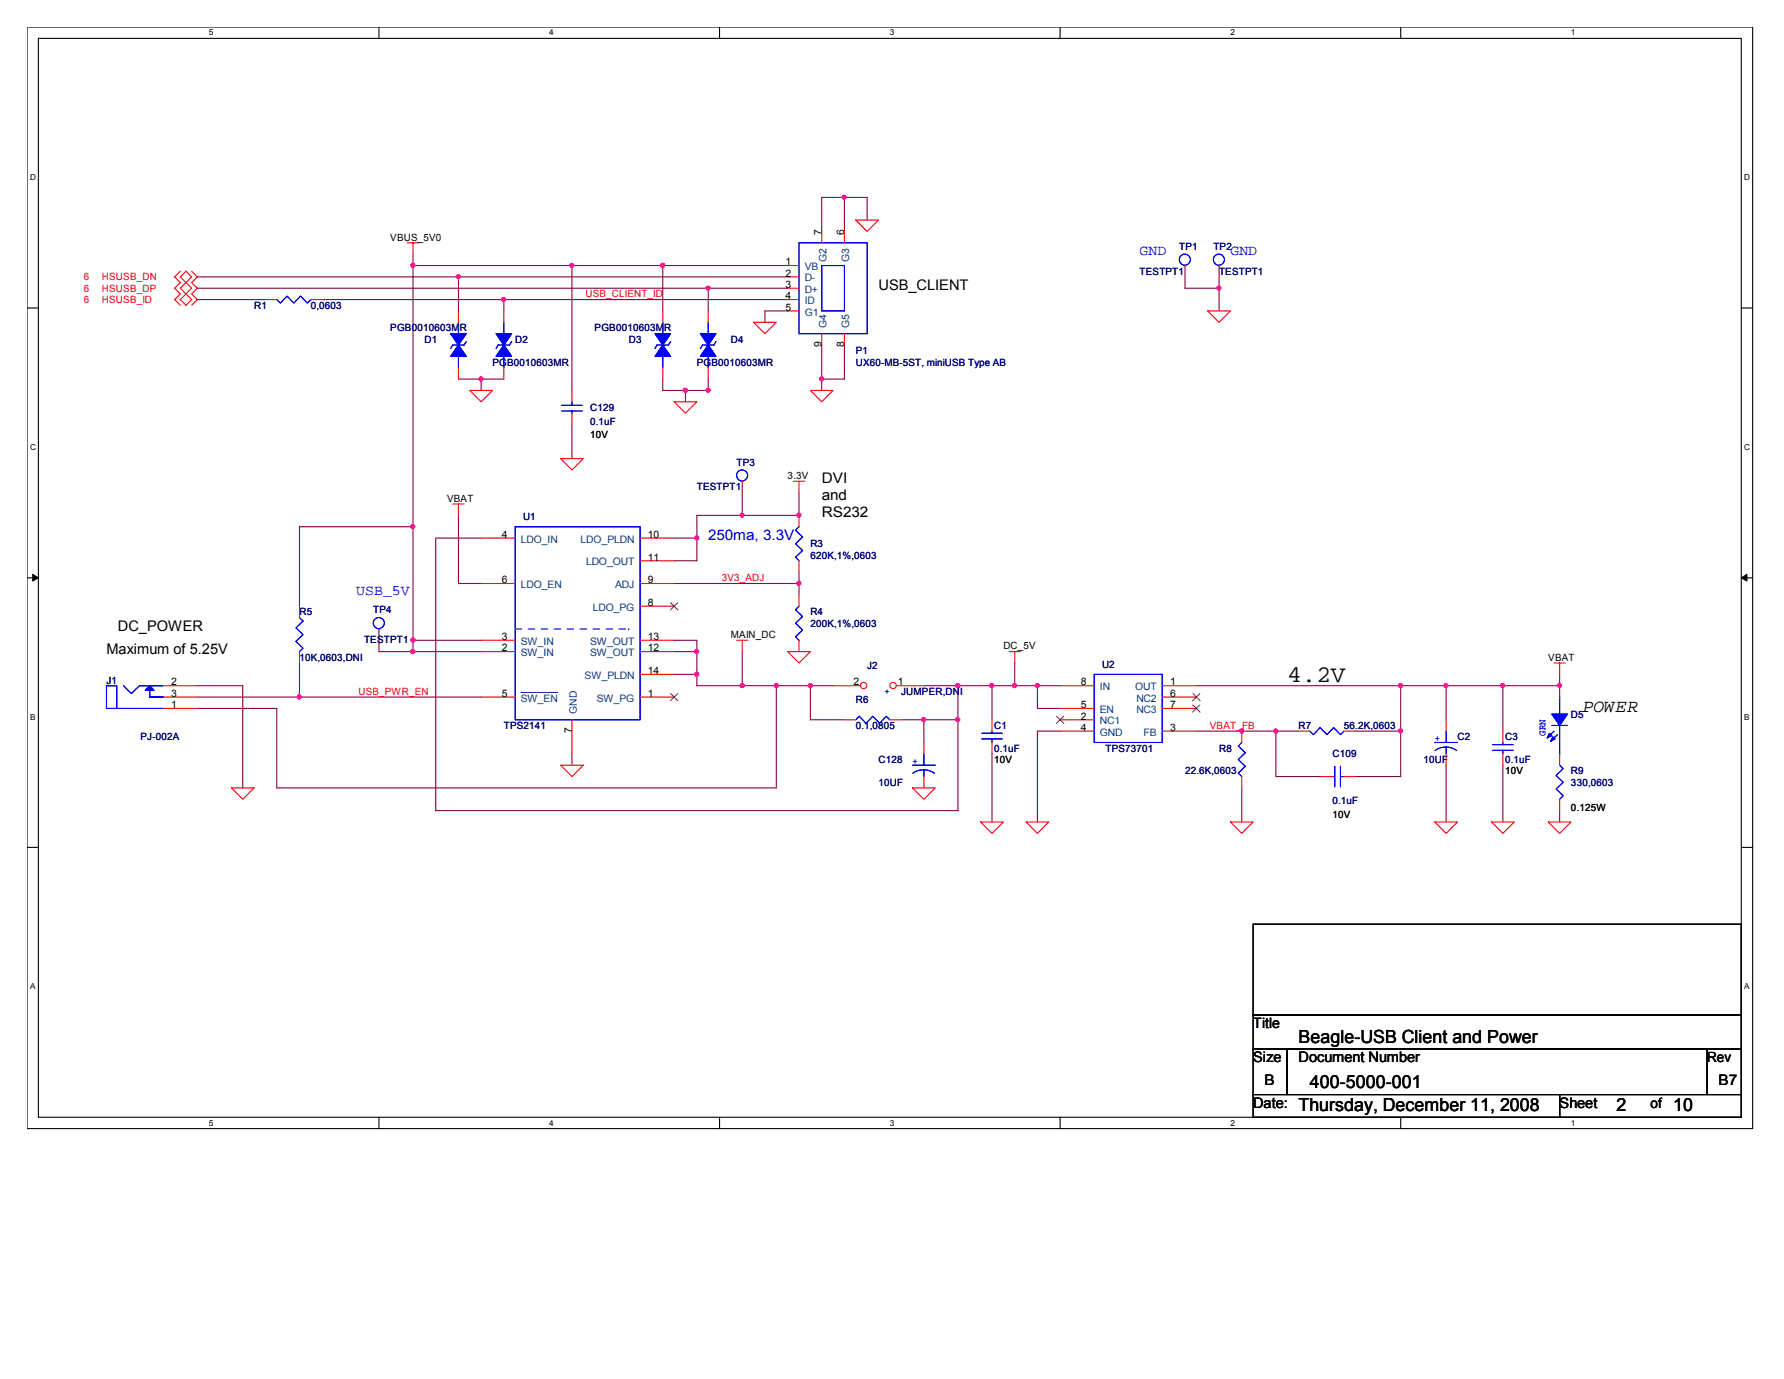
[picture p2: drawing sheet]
<svg xmlns="http://www.w3.org/2000/svg" width="279mm" height="216mm" viewBox="0 0 279 216" stroke-linecap="round" stroke-linejoin="round" font-family="sans-serif">
<path d="M4.2 4.2h270.3v172.5h-270.3zM6 6h266.7v168.9h-266.7z" fill="none" stroke="#000" stroke-width=".17"/>
<g fill="#fff">
<path d="M32.7 4.4h.7v1.4h-.7z"/>
<path d="M32.7 175.1h.7v1.4h-.7z"/>
</g>
<path d="M59.4 4.2v1.8M59.4 174.9v1.8" fill="none" stroke="#000" stroke-width=".17"/>
<g fill="#fff">
<path d="M86 4.4h.7v1.4h-.7z"/>
<path d="M86 175.1h.7v1.4h-.7z"/>
</g>
<path d="M112.7 4.2v1.8M112.7 174.9v1.8" fill="none" stroke="#000" stroke-width=".17"/>
<g fill="#fff">
<path d="M139.4 4.4h.6v1.4h-.6z"/>
<path d="M139.4 175.1h.6v1.4h-.6z"/>
</g>
<path d="M166 4.2v1.8M166 174.9v1.8" fill="none" stroke="#000" stroke-width=".17"/>
<g fill="#fff">
<path d="M192.7 4.4h.7v1.4h-.7z"/>
<path d="M192.7 175.1h.7v1.4h-.7z"/>
</g>
<path d="M219.4 4.2v1.8M219.4 174.9v1.8" fill="none" stroke="#000" stroke-width=".17"/>
<g fill="#fff">
<path d="M246 4.4h.7v1.4h-.7z"/>
<path d="M246 175.1h.7v1.4h-.7z"/>
<path d="M4.7 27.1h.9v1.4h-.9z"/>
<path d="M273.2 27.1h.9v1.4h-.9z"/>
<path d="M4.7 69.3h.9v1.4h-.9z"/>
<path d="M273.2 69.3h.9v1.4h-.9z"/>
</g>
<path d="M4.2 48.2h1.8M272.7 48.2h1.8" fill="none" stroke="#000" stroke-width=".17"/>
<g fill="#fff">
<path d="M4.7 111.5h.8v1.4h-.8z"/>
<path d="M273.2 111.5h.8v1.4h-.8z"/>
</g>
<path d="M4.2 90.5h1.8M272.7 90.5h1.8" fill="none" stroke="#000" stroke-width=".17"/>
<path d="M5.1 89.9l.9 .6-.9 .5zM272.7 90.5l.9-.6v1.1z" fill="#000" stroke="#000" stroke-width=".16"/>
<g fill="#fff">
<path d="M4.7 153.8h.8v1.4h-.8z"/>
<path d="M273.2 153.8h.8v1.4h-.8z"/>
</g>
<path d="M4.2 132.7h1.8M272.7 132.7h1.8M196.3 144.7h76.4v14.2h-76.4zM196.3 158.9h76.4v5.4h-76.4zM196.3 164.3h5.3v7.1h-5.3zM196.3 171.4h48v3.5h-48zM201.6 164.3h65.8v7.1h-65.8zM244.3 171.4h28.4v3.5h-28.4zM267.4 164.3h5.3v7.1h-5.3z" fill="none" stroke="#000" stroke-width=".17"/>
<g fill="none" stroke="#800040" stroke-width=".17">
<path d="M64.7 39.8v62.2M132.2 30.9v5.3M135.8 34.5v-3.6h-7.1v5.3M30.9 45.1h92.5M30.9 46.9h10.7M30.9 43.3h92.5M50.5 46.9h72.9M64.7 41.6h24.9M71.8 43.3v5.4M71.8 59.4h7.1M75.4 59.4v1.7M78.9 46.9v1.8"/>
<path d="M103.8 41.6h-14.2v19.5M103.8 41.6v7.1M103.8 59.4v1.7h7.1v-1.7M103.8 41.6h19.6M110.9 45.1v3.6M123.4 48.7h-3.6v1.8M128.7 54v7.1M132.2 54v5.4h-3.5M185.6 41.6v3.5h5.3M190.9 41.6v7.1M89.6 66.5v5.3M107.4 61.1v1.8"/>
<path d="M116.2 75.4v5.3M125.1 77.1v3.6h-16v7.1h-3.5M59.4 98.5v3.5h16M64.7 82.5h-17.8v12.4M71.8 80.7v10.7h3.6M75.4 84.2h-7.2v42.7h81.8v-19.5M105.6 84.2h3.5M105.6 91.4h19.5M125.1 89.6v3.5M30.9 107.4h7.1v16M30.9 109.1h44.5M46.9 103.8v5.3"/>
<path d="M64.7 100.2h10.7M89.6 118v1.8M105.6 100.2h3.5v7.2h21.4M105.6 102h3.5M105.6 105.6h3.5M116.2 102v5.4M121.6 107.4v16h-78.3v-12.5h-12.4M126.9 107.4v5.3h5.3M141.1 112.7h8.9M144.7 107.4h21.3M144.7 112.7v3.5M155.4 107.4v5.3"/>
<path d="M155.4 118v10.7M158.9 103.8v3.6M162.5 107.4v3.5h3.5M166 114.5h-3.5v14.2M187.4 107.4h56.9M187.4 114.5h16M199.8 114.5v7.1h7.1M212.3 114.5h7.1M219.4 107.4v14.2h-7.1M226.5 107.4v5.3M226.5 119.8v8.9M235.4 107.4v7.1"/>
<path d="M235.4 119.8v8.9M244.3 105.6v3.5M194.5 123.4v5.3M244.3 126.9v1.8"/>
</g>
<g fill="#f0f" stroke="#f0f" stroke-width=".17">
<circle cx="125.1" cy="80.7" r=".32"/>
<circle cx="71.8" cy="43.3" r=".32"/>
<circle cx="132.2" cy="30.9" r=".32"/>
<circle cx="125.1" cy="91.3" r=".32"/>
<circle cx="64.7" cy="41.5" r=".32"/>
<circle cx="64.7" cy="102" r=".32"/>
<circle cx="64.7" cy="100.2" r=".32"/>
<circle cx="110.9" cy="61.1" r=".32"/>
<circle cx="78.9" cy="46.9" r=".32"/>
<circle cx="109.1" cy="84.2" r=".32"/>
<circle cx="128.7" cy="59.3" r=".32"/>
<circle cx="110.9" cy="45.1" r=".32"/>
<circle cx="116.2" cy="80.7" r=".32"/>
<circle cx="89.6" cy="41.5" r=".32"/>
<circle cx="103.8" cy="41.5" r=".32"/>
<circle cx="235.3" cy="107.3" r=".32"/>
<circle cx="226.5" cy="107.3" r=".32"/>
<circle cx="116.2" cy="107.3" r=".32"/>
<circle cx="107.3" cy="61.1" r=".32"/>
<circle cx="109.1" cy="102" r=".32"/>
<circle cx="109.1" cy="105.6" r=".32"/>
<circle cx="190.9" cy="45.1" r=".32"/>
<circle cx="75.3" cy="59.3" r=".32"/>
<circle cx="194.5" cy="114.4" r=".32"/>
<circle cx="219.3" cy="114.4" r=".32"/>
<circle cx="219.3" cy="107.3" r=".32"/>
<circle cx="126.9" cy="107.3" r=".32"/>
<circle cx="199.8" cy="114.4" r=".32"/>
<circle cx="158.9" cy="107.3" r=".32"/>
<circle cx="155.3" cy="107.3" r=".32"/>
<circle cx="162.5" cy="107.3" r=".32"/>
<circle cx="121.6" cy="107.3" r=".32"/>
<circle cx="150" cy="112.7" r=".32"/>
<circle cx="46.9" cy="109.1" r=".32"/>
<circle cx="244.2" cy="107.3" r=".32"/>
<circle cx="144.7" cy="112.7" r=".32"/>
<circle cx="64.7" cy="82.4" r=".32"/>
<circle cx="150" cy="107.3" r=".32"/>
</g>
<g fill="none" stroke="#f00" stroke-width=".17">
<path d="M63.8 38h1.8M64.7 38v1.8M128.7 36.2v1.8M132.2 36.2v1.8M134 34.5h3.6l-1.8 1.7zM28.2 42.5l-.9 .8 .9 .9-.9 .9 .9 .9-.9 .9 .9 .9M28.2 43.3l.9-.8 .9 .8-.9 .9zM29.1 46l.9 .9-.9 .9-.9-.9zM29.1 44.2l.9 .9-.9 .9M29.1 44.2l-.9 .9 .9 .9M30 42.5l.9 .8-.9 .9 .9 .9-.9 .9 .9 .9-.9 .9M41.6 46.9h1.7"/>
<path d="M48.7 46.9h1.8M71.8 48.7v1.8M71.8 57.6v1.8M78.9 48.7v1.8M78.9 57.6v1.8M103.8 48.7v1.8M103.8 57.6v1.8M110.9 48.7v1.8M110.9 57.6v1.8M118 50.5h3.6l-1.8 1.7zM123.4 46.9h1.7M123.4 43.3h1.7"/>
<path d="M123.4 45.1h1.7M123.4 41.6h1.7M123.4 48.7h1.7M128.7 52.2v1.8M132.2 52.2v1.8M185.6 41.6h.1M189.1 48.7h3.6l-1.8 1.8zM190.9 41.6h.1M70.9 78.9h1.8M71.8 78.9v1.8M73.6 61.1h3.5l-1.7 1.8zM87.8 71.8h3.6l-1.8 1.8z"/>
<path d="M89.6 61.1v1.8M89.6 64.7v1.8M105.6 62.9h3.5l-1.7 1.8zM116.2 75.4h.1M124.2 75.4h1.8M125.1 75.4v1.7M126.9 61.1h3.6l-1.8 1.8zM46.9 94.9v1.8M59.4 98.5h.1M125.1 93.1v1.8M25.6 107.4h5.3M25.6 110.9h5.3"/>
<path d="M25.6 109.1h5.3M46.9 102v1.8M87.8 119.8h3.6l-1.8 1.8zM115.4 100.2h1.7M116.2 100.2v1.8M123.4 102h3.5l-1.8 1.8zM125.1 100.2v1.8M132.2 112.7h1.8M139.4 112.7h1.7M144.7 116.2v1.8M155.4 112.7v1.8M155.4 116.2v1.8"/>
<path d="M158 102h1.8M158.9 102v1.8M166 107.4h5.4M166 110.9h5.4M166 114.5h5.4M166 112.7h5.4M182 107.4h5.4M182 110.9h5.4M182 114.5h5.4M182 109.1h5.4M194.5 114.5v1.7M203.4 114.5h1.7"/>
<path d="M210.5 114.5h1.8M226.5 112.7v1.8M226.5 118v1.8M235.4 114.5v1.7M235.4 118v1.8M243.4 103.8h1.8M244.3 118h.1M244.3 109.1h.1M244.3 103.8v1.8M244.3 118v1.8M36.2 123.4h3.6l-1.8 1.7zM142.9 123.4h3.6l-1.8 1.7z"/>
<path d="M144.7 121.6v1.8M153.6 128.7h3.5l-1.7 1.8zM160.7 128.7h3.6l-1.8 1.8zM192.7 128.7h3.6l-1.8 1.8zM194.5 121.6v1.8M206.9 121.6h1.8M210.5 121.6h1.8M224.7 128.7h3.6l-1.8 1.8zM233.6 128.7h3.6l-1.8 1.8zM242.5 128.7h3.5l-1.7 1.8zM244.3 125.1v1.8"/>
</g>
<g fill="none" stroke="#00f" stroke-width=".17">
<path d="M125.1 38h10.7v14.2h-10.7zM43.3 46.9l.6 .6 1.1-1.1 1 1.1 1.1-1.1 1 1.1 .6-.6M71.8 50.5v1.7M71.8 55.8v1.8M73 53.5l-.3 .5h-1.8l-.3 .6M78.9 50.5v1.7M78.9 55.8v1.8M80.1 53.5l-.3 .5h-1.8l-.3 .6M103.8 50.5v1.7M103.8 55.8v1.8M105 53.5l-.3 .5h-1.8l-.3 .6M110.9 50.5v1.7"/>
<path d="M110.9 55.8v1.8M112.1 53.5l-.3 .5h-1.8l-.3 .6M128.7 41.6h3.5v7.1h-3.5zM88 63.5h3.2M88 64.3h3.2M89.6 62.9v.6M89.6 64.3v.4M46.9 96.7l.6 .5-1.1 1.1 1.1 1.1-1.1 1 1.1 1.1-.6 .5M125.1 94.9l-.5 .6 1.1 1-1.1 1.1 1.1 1-1.1 1.1 .5 .5M16.7 107.4h1.6v3.5h-1.6zM18.3 110.9h7.3M19.3 107.4l1.3 1.2 1.2-1.2h3.8"/>
<path d="M23.5 108.1v1h2.1h-2.1M134 112.7l.6-.6 1 1.1 1.1-1.1 1.1 1.1 1-1.1 .6 .6M142.9 119.8h3.6M144.7 118v1.8M153.8 115.7h3.2M153.8 114.8h3.2M155.4 114.5v.3M155.4 115.7v.5M171.4 105.6h10.6v10.6h-10.6zM194.5 116.2l-.6 .6 1.1 1.1-1.1 1 1.1 1.1-1.1 1 .6 .6M205.1 114.5l.6 .5 1.1-1.1 1 1.1 1.1-1.1 1 1.1 .6-.5M209 120v3.2"/>
<path d="M209.9 120v3.2M224.7 116.2h3.6M224.7 117.5a2.88 2.88 0 0 1 3.4 0M226.5 114.5v1.7M226.5 117v1M233.8 117.5h3.2M233.8 116.6h3.2M235.4 116.2v.4M235.4 117.5v.5M243 113.6h2.5M243.4 114.5l-1.1 1M243.9 115l-1.1 1.1"/>
<path d="M244.3 119.8l.5 .6-1.1 1 1.1 1.1-1.1 1 1.1 1.1-.5 .5M244.3 109.1v8.9M143 121.1a2.88 2.88 0 0 1 3.3 0M144.7 120.5v1.1M208.7 121.6h.3M209.9 121.6h.6"/>
<circle cx="185.6" cy="40.7" r=".87"/>
<circle cx="190.9" cy="40.7" r=".87"/>
<circle cx="116.2" cy="74.4" r=".87"/>
<circle cx="59.3" cy="97.5" r=".87"/>
</g>
<g fill="#00f" stroke="#00f" stroke-width=".17">
<path d="M78.9 54l1.2 1.8h-2.4z" fill-rule="evenodd"/>
<path d="M77.7 52.2h2.4l-1.2 1.8z" fill-rule="evenodd"/>
<path d="M78.9 54l1.2 1.8h-2.4z" fill-rule="evenodd"/>
<path d="M77.7 52.2h2.4l-1.2 1.8z" fill-rule="evenodd"/>
<path d="M110.9 54l1.2 1.8h-2.4z" fill-rule="evenodd"/>
<path d="M109.7 52.2h2.4l-1.2 1.8z" fill-rule="evenodd"/>
<path d="M110.9 54l1.2 1.8h-2.4z" fill-rule="evenodd"/>
<path d="M109.7 52.2h2.4l-1.2 1.8z" fill-rule="evenodd"/>
<path d="M23.5 107.4l.6 .7h-1.4z" fill-rule="evenodd"/>
<path d="M23.5 107.4l.6 .7h-1.4z" fill-rule="evenodd"/>
<path d="M103.8 54l1.2 1.8h-2.4z" fill-rule="evenodd"/>
<path d="M102.6 52.2h2.4l-1.2 1.8z" fill-rule="evenodd"/>
<path d="M103.8 54l1.2 1.8h-2.4z" fill-rule="evenodd"/>
<path d="M102.6 52.2h2.4l-1.2 1.8z" fill-rule="evenodd"/>
<path d="M243.2 115.4l.3 .3-.7 .4z" fill-rule="evenodd"/>
<path d="M242.7 114.8l.3 .4-.7 .3z" fill-rule="evenodd"/>
<path d="M243 111.8h2.5l-1.2 1.8z" fill-rule="evenodd"/>
<path d="M243.2 115.4l.3 .3-.7 .4z" fill-rule="evenodd"/>
<path d="M242.7 114.8l.3 .4-.7 .3z" fill-rule="evenodd"/>
<path d="M243 111.8h2.5l-1.2 1.8z" fill-rule="evenodd"/>
<path d="M71.8 54l1.2 1.8h-2.4z" fill-rule="evenodd"/>
<path d="M70.6 52.2h2.4l-1.2 1.8z" fill-rule="evenodd"/>
<path d="M71.8 54l1.2 1.8h-2.4z" fill-rule="evenodd"/>
<path d="M70.6 52.2h2.4l-1.2 1.8z" fill-rule="evenodd"/>
</g>
<path d="M165.5 112.1l1.1 1.2M166.6 112.1l-1.2 1.2M186.8 108.6l1.2 1.1M186.8 110.4l1.2 1.1M187.9 108.6l-1.1 1.1M187.9 110.4l-1.1 1.1" fill="none" stroke="#804000" stroke-width=".16"/>
<circle cx="139.9" cy="107.3" r=".5" fill="#fff" stroke="#f00" stroke-width=".17"/>
<path d="M140.4 107.4h4.3" fill="none" stroke="#f00" stroke-width=".17"/>
<circle cx="135.3" cy="107.3" r=".5" fill="#fff" stroke="#f00" stroke-width=".17"/>
<g fill="none" stroke="#f00" stroke-width=".17">
<path d="M75.4 84.2h5.3M75.4 91.4h5.3M100.2 84.2h5.4M100.2 91.4h5.4M100.2 87.8h5.4M100.2 94.9h5.4M125.1 80.7v1.8M125.1 87.8v1.8M75.4 102h5.3M75.4 109.1h5.3M75.4 100.2h5.3M89.6 112.7v5.3"/>
<path d="M100.2 102h5.4M100.2 105.6h5.4M100.2 109.1h5.4M100.2 100.2h5.4M130.5 107.4h4.2"/>
</g>
<path d="M80.7 82.5h19.5v30.2h-19.5zM125.1 82.5l-.5 .5 1.1 1.1-1.1 1 1.1 1.1-1.1 1 .5 .6" fill="none" stroke="#00f" stroke-width=".17"/>
<path d="M80.7 98.5h17.8M98.5 98.5h.1" fill="none" stroke="#fff" stroke-width=".16" stroke-dasharray="1 1 1 1 1 1 1 1"/>
<path d="M80.7 98.5h17.8M98.5 98.5h.1" fill="none" stroke="#00f" stroke-width=".16" stroke-dasharray="1 1 1 1 1 1 1 1"/>
<path d="M105 94.4l1.2 1.1M106.1 94.4l-1.1 1.1M105 108.6l1.2 1.1M106.1 108.6l-1.1 1.1" fill="none" stroke="#804000" stroke-width=".16"/>
<path d="M81.6 108.4h5.7" fill="none" stroke="#004080" stroke-width=".16"/>
<g fill="#f0f" stroke="#f0f" stroke-width=".17">
<circle cx="125.1" cy="80.7" r=".32"/>
<circle cx="71.8" cy="43.3" r=".32"/>
<circle cx="132.2" cy="30.9" r=".32"/>
<circle cx="125.1" cy="91.3" r=".32"/>
<circle cx="64.7" cy="41.5" r=".32"/>
<circle cx="64.7" cy="102" r=".32"/>
<circle cx="64.7" cy="100.2" r=".32"/>
<circle cx="110.9" cy="61.1" r=".32"/>
<circle cx="78.9" cy="46.9" r=".32"/>
<circle cx="109.1" cy="84.2" r=".32"/>
<circle cx="128.7" cy="59.3" r=".32"/>
<circle cx="110.9" cy="45.1" r=".32"/>
<circle cx="116.2" cy="80.7" r=".32"/>
<circle cx="89.6" cy="41.5" r=".32"/>
<circle cx="103.8" cy="41.5" r=".32"/>
<circle cx="235.3" cy="107.3" r=".32"/>
<circle cx="226.5" cy="107.3" r=".32"/>
<circle cx="116.2" cy="107.3" r=".32"/>
<circle cx="107.3" cy="61.1" r=".32"/>
<circle cx="109.1" cy="102" r=".32"/>
<circle cx="109.1" cy="105.6" r=".32"/>
<circle cx="190.9" cy="45.1" r=".32"/>
<circle cx="75.3" cy="59.3" r=".32"/>
<circle cx="194.5" cy="114.4" r=".32"/>
<circle cx="219.3" cy="114.4" r=".32"/>
<circle cx="219.3" cy="107.3" r=".32"/>
<circle cx="126.9" cy="107.3" r=".32"/>
<circle cx="199.8" cy="114.4" r=".32"/>
<circle cx="158.9" cy="107.3" r=".32"/>
<circle cx="155.3" cy="107.3" r=".32"/>
<circle cx="162.5" cy="107.3" r=".32"/>
<circle cx="121.6" cy="107.3" r=".32"/>
<circle cx="150" cy="112.7" r=".32"/>
<circle cx="46.9" cy="109.1" r=".32"/>
<circle cx="244.2" cy="107.3" r=".32"/>
<circle cx="144.7" cy="112.7" r=".32"/>
<circle cx="64.7" cy="82.4" r=".32"/>
<circle cx="150" cy="107.3" r=".32"/>
</g>
<text font-size="3.7" x="201.6" y="106.8">4.2V</text>
<g font-size="2.8">
<text x="247.8" y="111.5">POWER</text>
<text x="203.4" y="163.2">Beagle-USB Client and Power</text>
<text x="203.4" y="173.9">Thursday, December 11, 2008</text>
<text x="205.1" y="170.3">400-5000-001</text>
<text x="253.2" y="173.9">2</text>
<text x="262" y="173.9">10</text>
</g>
<g font-size="2.3" fill="#00f">
<text x="178.5" y="39.9">GND</text>
<text x="192.7" y="39.9">GND</text>
<text x="110.9" y="84.5">250ma, 3.3V</text>
<text x="55.8" y="93.2">USB_5V</text>
</g>
<g font-size="2.3">
<text x="137.6" y="45.4">USB_CLIENT</text>
<text x="128.7" y="75.6">DVI</text>
<text x="128.7" y="78.3">and</text>
<text x="128.7" y="81">RS232</text>
<text x="18.5" y="98.8">DC_POWER</text>
<text x="16.7" y="102.3">Maximum of 5.25V</text>
<text x="196.3" y="166.3">Size</text>
<text x="203.4" y="166.3">Document Number</text>
<text x="196.3" y="173.4">Date:</text>
<text x="198" y="169.9">B</text>
<text x="244.3" y="173.4">Sheet</text>
<text x="269.2" y="169.9">B7</text>
</g>
<g font-size="2.2">
<text x="196.3" y="161">Title</text>
<text x="267.4" y="166.3">Rev</text>
<text x="258.5" y="173.4">of</text>
</g>
<g font-size="1.6">
<text x="61.1" y="37.7">VBUS_5V0</text>
<text x="123" y="41.5">1</text>
<text x="128.7" y="36.8" transform="rotate(-90 128.7 36.8)">7</text>
<text x="132.2" y="36.8" transform="rotate(-90 132.2 36.8)">6</text>
<text x="123" y="43.3">2</text>
<text x="123" y="45.1">3</text>
<text x="123" y="46.9">4</text>
<text x="123" y="48.6">5</text>
<text x="128.7" y="54.4" transform="rotate(-90 128.7 54.4)">9</text>
<text x="132.2" y="54.4" transform="rotate(-90 132.2 54.4)">8</text>
<text x="92.4" y="68.6">10V</text>
<text x="123.4" y="75">3.3V</text>
<text x="70" y="78.6">VBAT</text>
<text x="78.6" y="84.2">4</text>
<text x="101.5" y="84.2">10</text>
<text x="101.5" y="87.8">11</text>
<text x="78.6" y="91.3">6</text>
<text x="101.5" y="94.9">8</text>
<text x="101.5" y="91.3">9</text>
<text x="78.6" y="102">2</text>
<text x="78.6" y="100.2">3</text>
<text x="101.5" y="102">12</text>
<text x="101.5" y="100.2">13</text>
<text x="114.5" y="99.9">MAIN_DC</text>
<text x="157.1" y="101.7">DC_5V</text>
<text x="26.8" y="107.3">2</text>
<text x="101.5" y="105.5">14</text>
<text x="133.7" y="107.3">2</text>
<text x="140.6" y="107.3">1</text>
<text x="169.2" y="107.3">8</text>
<text x="183.3" y="107.3">1</text>
<text x="242.5" y="103.5">VBAT</text>
<text x="26.8" y="109.1">3</text>
<text x="26.8" y="110.9">1</text>
<text x="78.6" y="109.1">5</text>
<text x="101.5" y="109.1">1</text>
<text x="169.2" y="110.9">5</text>
<text x="169.2" y="112.6">2</text>
<text x="183.3" y="109.1">6</text>
<text x="183.3" y="110.9">7</text>
<text x="89.5" y="114.8" transform="rotate(-90 89.5 114.8)">7</text>
<text x="155.7" y="119.5">10V</text>
<text x="169.2" y="114.4">4</text>
<text x="183.3" y="114.4">3</text>
<text x="235.7" y="121.2">10V</text>
<text x="208.7" y="128">10V</text>
<text x="246" y="126.9">0.125W</text>
</g>
<g font-size="1.6" fill="#004080">
<text x="129.5" y="41.1" transform="rotate(-90 129.5 41.1)">G2</text>
<text x="133" y="41.1" transform="rotate(-90 133 41.1)">G3</text>
<text x="126" y="44.1">D-</text>
<text x="126" y="45.8">D+</text>
<text x="126" y="42.3">VB</text>
<text x="126" y="47.6">ID</text>
<text x="126" y="49.4">G1</text>
<text x="129.5" y="51.3" transform="rotate(-90 129.5 51.3)">G4</text>
<text x="133" y="51.3" transform="rotate(-90 133 51.3)">G5</text>
<text x="81.6" y="85">LDO_IN</text>
<text x="90.9" y="85">LDO_PLDN</text>
<text x="91.8" y="88.5">LDO_OUT</text>
<text x="81.6" y="92.1">LDO_EN</text>
<text x="92.8" y="95.6">LDO_PG</text>
<text x="96.4" y="92.1">ADJ</text>
<text x="81.6" y="101">SW_IN</text>
<text x="92.4" y="101">SW_OUT</text>
<text x="81.6" y="102.7">SW_IN</text>
<text x="91.6" y="106.3">SW_PLDN</text>
<text x="92.4" y="102.7">SW_OUT</text>
<text x="81.6" y="109.9">SW_EN</text>
<text x="90.3" y="111.8" transform="rotate(-90 90.3 111.8)">GND</text>
<text x="93.5" y="109.9">SW_PG</text>
<text x="172.3" y="108.1">IN</text>
<text x="172.3" y="111.6">EN</text>
<text x="172.3" y="113.4">NC1</text>
<text x="177.8" y="108.1">OUT</text>
<text x="178" y="109.9">NC2</text>
<text x="178" y="111.6">NC3</text>
<text x="172.3" y="115.2">GND</text>
<text x="179.1" y="115.2">FB</text>
</g>
<g font-size="1.6" fill="#000080">
<text x="184.7" y="39.1">TP1</text>
<text x="190" y="39.1">TP2</text>
<text x="178.5" y="43">TESTPT1</text>
<text x="190.9" y="43">TESTPT1</text>
<text x="39.8" y="48.3">R1</text>
<text x="48.7" y="48.3">0,0603</text>
<text x="61.1" y="51.9">PGB0010603MR</text>
<text x="66.5" y="53.7">D1</text>
<text x="80.7" y="53.7">D2</text>
<text x="93.1" y="51.9">PGB0010603MR</text>
<text x="98.5" y="53.7">D3</text>
<text x="114.5" y="53.7">D4</text>
<text x="77.1" y="57.2">PGB0010603MR</text>
<text x="109.1" y="57.2">PGB0010603MR</text>
<text x="134" y="55.5">P1</text>
<text x="134" y="57.2">UX60-MB-5ST, miniUSB Type AB</text>
<text x="92.4" y="64.3">C129</text>
<text x="92.4" y="66.5">0.1uF</text>
<text x="109.1" y="76.8">TESTPT1</text>
<text x="115.4" y="72.9">TP3</text>
<text x="81.9" y="81.4">U1</text>
<text x="126.9" y="85.7">R3</text>
<text x="126.9" y="87.5">620K,1%,0603</text>
<text x="46.9" y="96.4">R5</text>
<text x="57" y="100.6">TESTPT1</text>
<text x="58.5" y="96">TP4</text>
<text x="126.9" y="96.4">R4</text>
<text x="126.9" y="98.1">200K,1%,0603</text>
<text x="16.7" y="107">J1</text>
<text x="46.9" y="103.5">10K,0603,DNI</text>
<text x="135.8" y="104.7">J2</text>
<text x="172.6" y="104.5">U2</text>
<text x="134" y="110">R6</text>
<text x="141.1" y="108.8">JUMPER,DNI</text>
<text x="246" y="112.4">D5</text>
<text x="22" y="115.9">PJ-002A</text>
<text x="78.9" y="114.1">TPS2141</text>
<text x="134" y="114.1">0.1,0805</text>
<text x="137.6" y="119.5">C128</text>
<text x="155.7" y="114.1">C1</text>
<text x="155.7" y="117.7">0.1uF</text>
<text x="173.1" y="117.7">TPS73701</text>
<text x="190.9" y="117.7">R8</text>
<text x="203.4" y="114.1">R7</text>
<text x="208.7" y="118.6">C109</text>
<text x="210.5" y="114.1">56.2K,0603</text>
<text x="222.9" y="119.5">10UF</text>
<text x="228.3" y="115.9">C2</text>
<text x="235.7" y="115.9">C3</text>
<text x="235.7" y="119.5">0.1uF</text>
<text x="137.6" y="123">10UF</text>
<text x="185.6" y="121.2">22.6K,0603</text>
<text x="208.7" y="125.9">0.1uF</text>
<text x="246" y="121.2">R9</text>
<text x="246" y="123">330,0603</text>
</g>
<g font-size="1.6" fill="#f00">
<text x="13.1" y="47.5">6</text>
<text x="13.1" y="43.9">6</text>
<text x="13.1" y="45.7">6</text>
<text x="16" y="47.5">HSUSB_ID</text>
<text x="16" y="43.9">HSUSB_DN</text>
<text x="16" y="45.7">HSUSB_DP</text>
<text x="91.7" y="46.6">USB_CLIENT_ID</text>
<text x="113" y="91">3V3_ADJ</text>
<text x="56.1" y="108.8">USB_PWR_EN</text>
<text x="189.5" y="114.1">VBAT_FB</text>
</g>
<g font-size="1.6" fill="#00f">
<text x="139.4" y="107.8" transform="rotate(180 139.4 107.8)">+</text>
<text x="142.9" y="119.6">+</text>
<text x="224.7" y="116">+</text>
<text x="242.1" y="115.2" transform="rotate(-90 242.1 115.2)">GRN</text>
</g>
<g font-size="1.3">
<text x="32.7" y="5.5">5</text>
<text x="86" y="5.5">4</text>
<text x="139.4" y="5.5">3</text>
<text x="192.7" y="5.5">2</text>
<text x="246" y="5.5">1</text>
<text x="4.7" y="28.2">D</text>
<text x="273.2" y="28.2">D</text>
<text x="4.7" y="70.4">C</text>
<text x="273.2" y="70.4">C</text>
<text x="4.7" y="112.7">B</text>
<text x="273.2" y="112.7">B</text>
<text x="4.7" y="154.9">A</text>
<text x="273.2" y="154.9">A</text>
<text x="32.7" y="176.2">5</text>
<text x="86" y="176.2">4</text>
<text x="139.4" y="176.2">3</text>
<text x="192.7" y="176.2">2</text>
<text x="246" y="176.2">1</text>
</g>
</svg>
